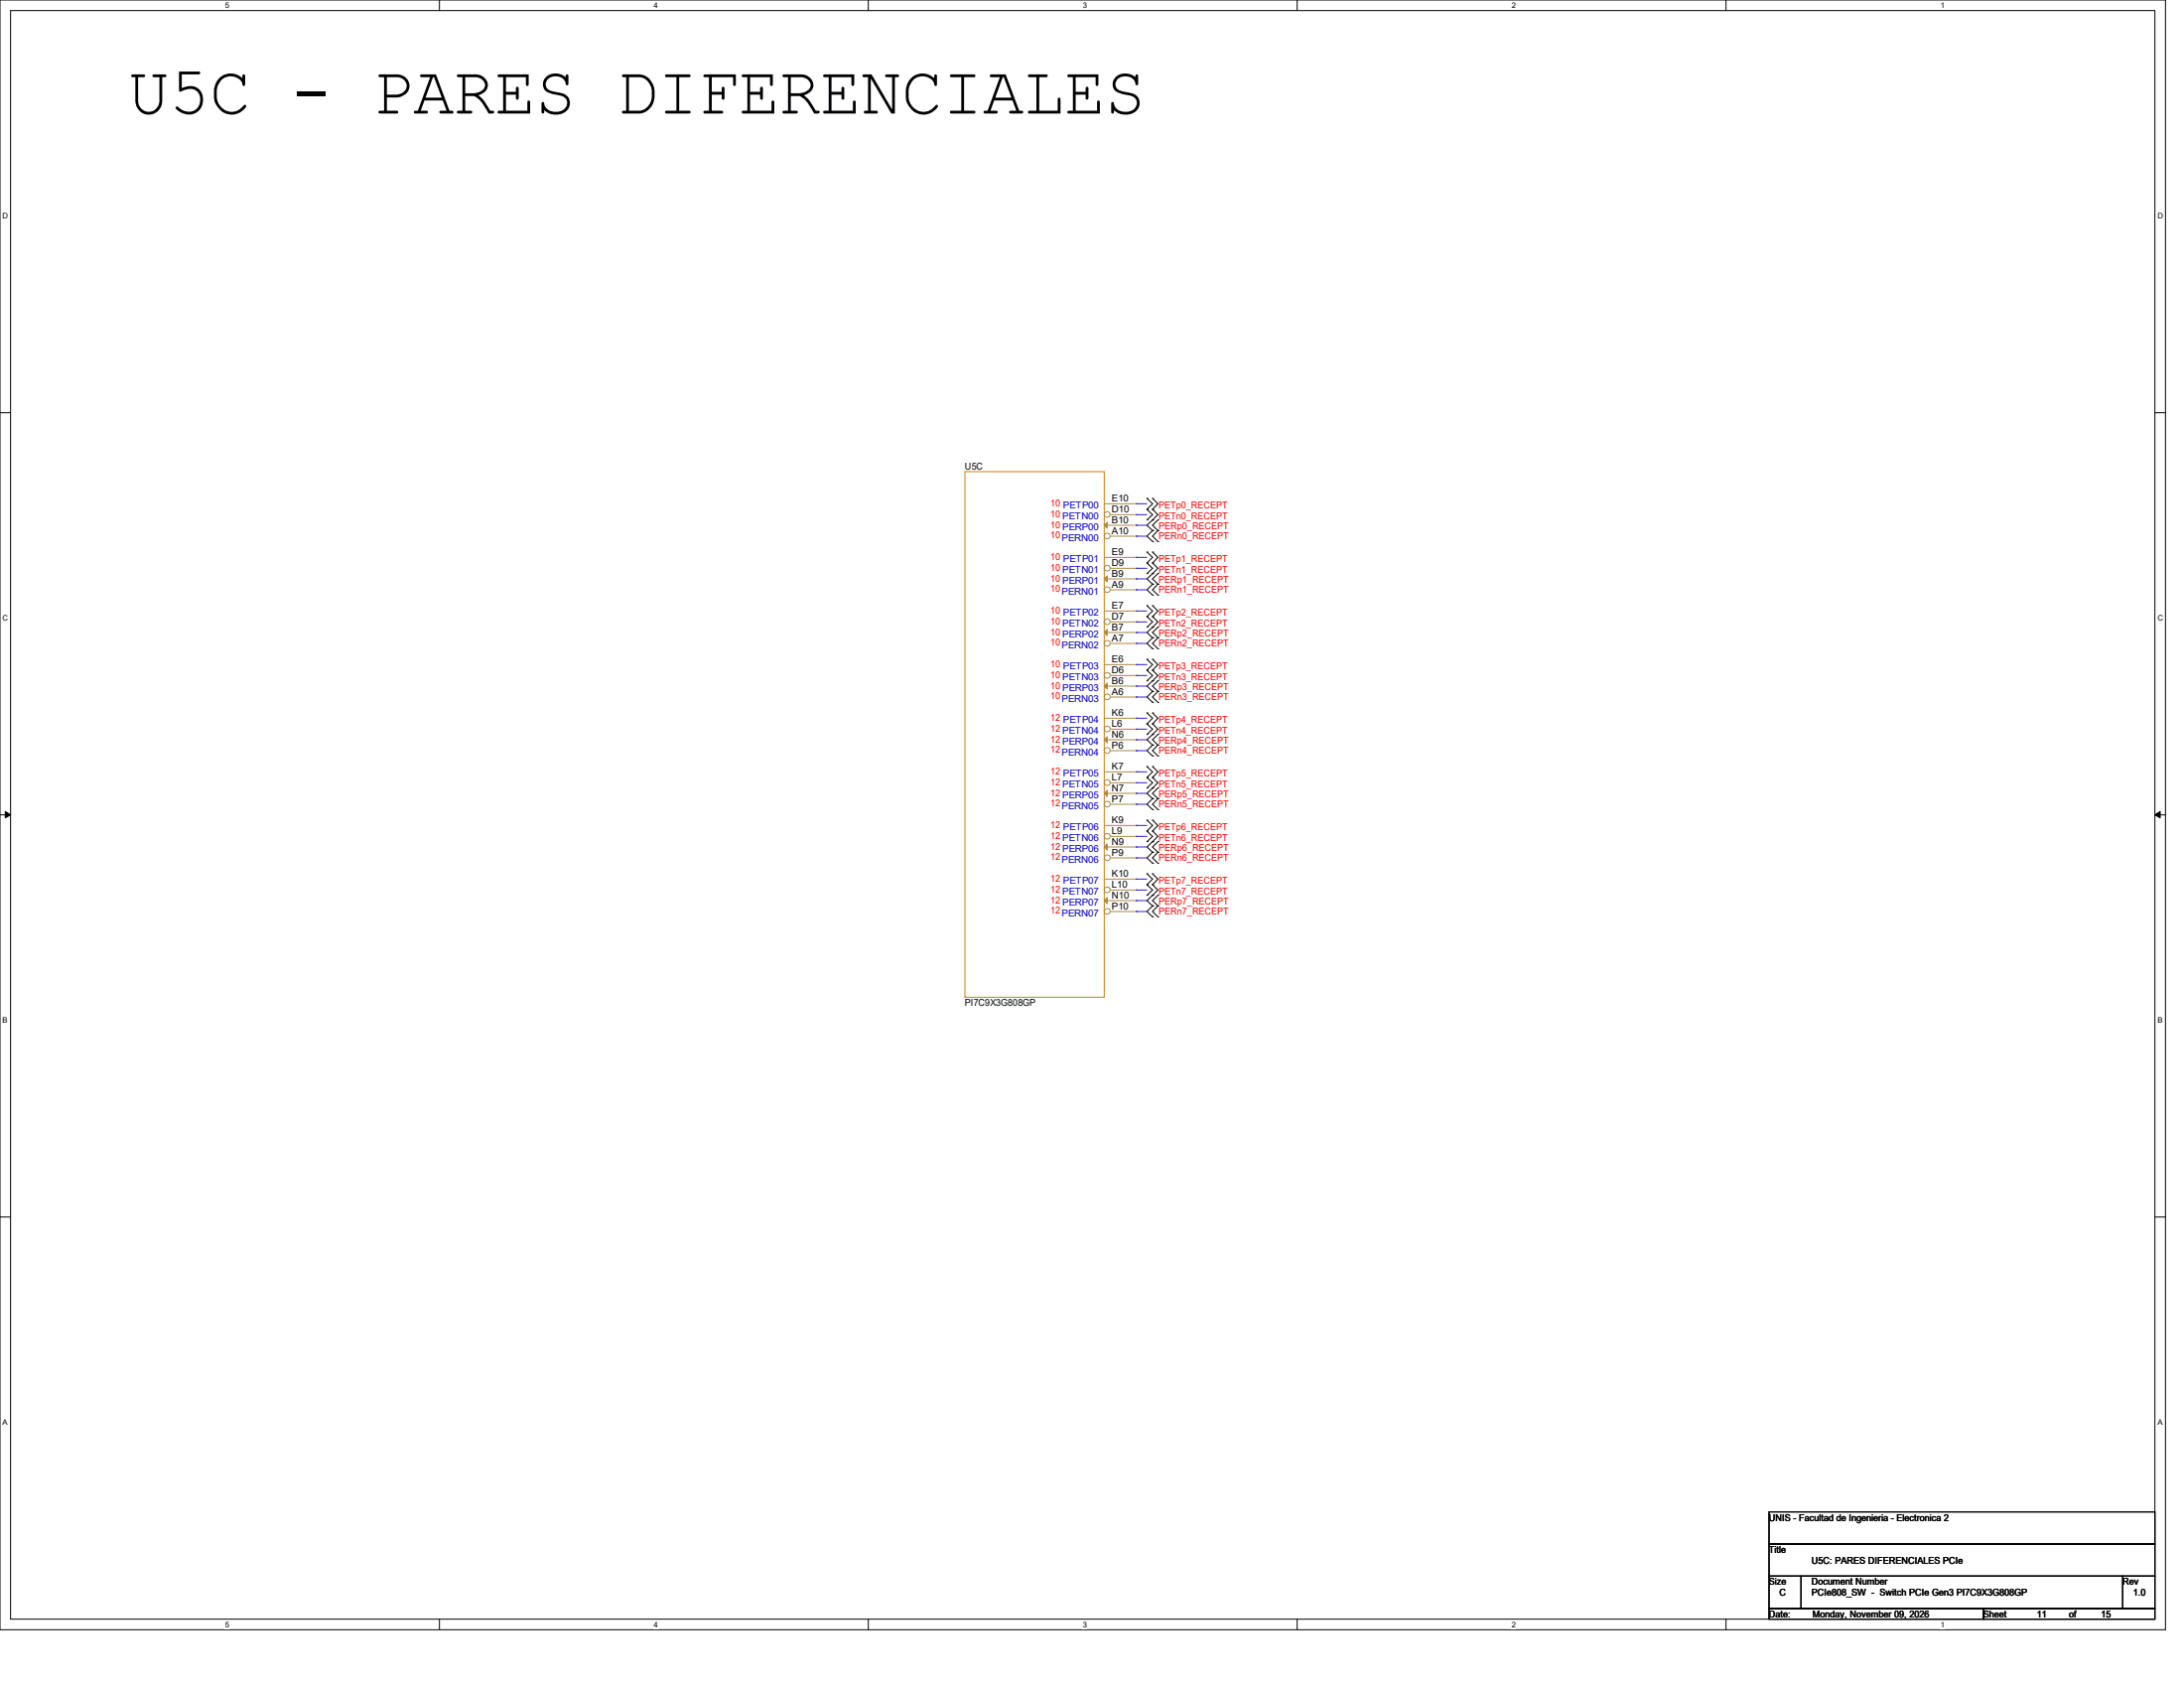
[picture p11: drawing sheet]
<svg xmlns="http://www.w3.org/2000/svg" width="279mm" height="216mm" viewBox="0 0 279 216" stroke-linecap="round" stroke-linejoin="round" font-family="sans-serif">
<path d="M0 0h277v208.4h-277zM1.4 1.4h274.3v205.7h-274.3z" fill="none" stroke="#000" stroke-width=".13"/>
<g fill="#fff">
<path d="M28.8 .1h.5v1.1h-.5z"/>
<path d="M28.8 207.2h.5v1.1h-.5z"/>
</g>
<path d="M56.2 0v1.4M56.2 207.1v1.3" fill="none" stroke="#000" stroke-width=".13"/>
<g fill="#fff">
<path d="M83.7 .1h.5v1.1h-.5z"/>
<path d="M83.7 207.2h.5v1.1h-.5z"/>
</g>
<path d="M111.1 0v1.4M111.1 207.1v1.3" fill="none" stroke="#000" stroke-width=".13"/>
<g fill="#fff">
<path d="M138.5 .1h.6v1.1h-.6z"/>
<path d="M138.5 207.2h.6v1.1h-.6z"/>
</g>
<path d="M165.9 0v1.4M165.9 207.1v1.3" fill="none" stroke="#000" stroke-width=".13"/>
<g fill="#fff">
<path d="M193.4 .1h.5v1.1h-.5z"/>
<path d="M193.4 207.2h.5v1.1h-.5z"/>
</g>
<path d="M220.8 0v1.4M220.8 207.1v1.3" fill="none" stroke="#000" stroke-width=".13"/>
<g fill="#fff">
<path d="M248.2 .1h.6v1.1h-.6z"/>
<path d="M248.2 207.2h.6v1.1h-.6z"/>
<path d="M.3 27.1h.8v1.1h-.8z"/>
<path d="M276 27.1h.7v1.1h-.7z"/>
<path d="M.3 78.5h.8v1.1h-.8z"/>
<path d="M276 78.5h.7v1.1h-.7z"/>
</g>
<path d="M0 52.8h1.4M275.7 52.8h1.3" fill="none" stroke="#000" stroke-width=".13"/>
<g fill="#fff">
<path d="M.3 129.9h.7v1.1h-.7z"/>
<path d="M276 129.9h.6v1.1h-.6z"/>
</g>
<path d="M0 104.2h1.4M275.7 104.2h1.3" fill="none" stroke="#000" stroke-width=".13"/>
<path d="M.7 103.8l.7 .4-.7 .4zM275.7 104.2l.7-.4v.8z" fill="#000" stroke="#000" stroke-width=".13"/>
<g fill="#fff">
<path d="M.3 181.4h.7v1.1h-.7z"/>
<path d="M276 181.4h.6v1.1h-.6z"/>
</g>
<g fill="none" stroke="#000" stroke-width=".13">
<path d="M146.7 63.8h.1M146.7 65.2h.1M146.7 66.5h.1M146.7 70.6h.1M146.7 72h.1M146.7 73.4h.1M146.7 77.5h.1M146.7 78.9h.1M146.7 63.8l.7 .6-.7 .8M146.7 65.2l.7 .6-.7 .7M146.7 70.6l.7 .7-.7 .7M146.7 72l.7 .7-.7 .7"/>
<path d="M146.7 77.5l.7 .6-.7 .8M146.7 78.9l.7 .6-.7 .7M147.4 63.8h.1M147.4 65.2h.1M147.4 66.5h.1M147.4 67.9h.1M147.4 69.3h.1M147.4 70.6h.1M147.4 72h.1M147.4 73.4h.1M147.4 74.7h.1M147.4 76.1h.1"/>
<path d="M147.4 77.5h.1M147.4 78.9h.1M147.4 63.8l.7 .6-.7 .8M147.4 65.2l.7 .6-.7 .7M147.4 66.5l-.7 .7 .7 .7M147.4 67.9l-.7 .7 .7 .7M147.4 70.6l.7 .7-.7 .7M147.4 72l.7 .7-.7 .7M147.4 73.4l-.7 .6 .7 .7M147.4 74.7l-.7 .7 .7 .7M147.4 77.5l.7 .6-.7 .8M147.4 78.9l.7 .6-.7 .7"/>
<path d="M148.1 67.9h.1M148.1 66.5h.1M148.1 69.3h.1M148.1 74.7h.1M148.1 73.4h.1M148.1 76.1h.1M148.1 66.5l-.7 .7 .7 .7M148.1 67.9l-.7 .7 .7 .7M148.1 73.4l-.7 .6 .7 .7M148.1 74.7l-.7 .7 .7 .7M146.7 80.2h.1M146.7 84.3h.1"/>
<path d="M146.7 85.7h.1M146.7 87.1h.1M146.7 91.2h.1M146.7 92.6h.1M146.7 93.9h.1M146.7 98h.1M146.7 99.4h.1M146.7 84.3l.7 .7-.7 .7M146.7 85.7l.7 .7-.7 .7M146.7 91.2l.7 .7-.7 .7M146.7 92.6l.7 .7-.7 .6M146.7 98l.7 .7-.7 .7"/>
<path d="M146.7 99.4l.7 .7-.7 .7M147.4 80.2h.1M147.4 81.6h.1M147.4 83h.1M147.4 84.3h.1M147.4 85.7h.1M147.4 87.1h.1M147.4 88.4h.1M147.4 89.8h.1M147.4 91.2h.1M147.4 92.6h.1M147.4 93.9h.1"/>
<path d="M147.4 95.3h.1M147.4 96.7h.1M147.4 98h.1M147.4 99.4h.1M147.4 80.2l-.7 .7 .7 .7M147.4 81.6l-.7 .7 .7 .7M147.4 84.3l.7 .7-.7 .7M147.4 85.7l.7 .7-.7 .7M147.4 87.1l-.7 .7 .7 .6M147.4 88.4l-.7 .8 .7 .6M147.4 91.2l.7 .7-.7 .7M147.4 92.6l.7 .7-.7 .6"/>
<path d="M147.4 93.9l-.7 .7 .7 .7M147.4 95.3l-.7 .7 .7 .7M147.4 98l.7 .7-.7 .7M147.4 99.4l.7 .7-.7 .7M148.1 81.6h.1M148.1 80.2h.1M148.1 83h.1M148.1 88.4h.1M148.1 87.1h.1M148.1 89.8h.1M148.1 95.3h.1M148.1 93.9h.1"/>
<path d="M148.1 96.7h.1M148.1 80.2l-.7 .7 .7 .7M148.1 81.6l-.7 .7 .7 .7M148.1 87.1l-.7 .7 .7 .6M148.1 88.4l-.7 .8 .7 .6M148.1 93.9l-.7 .7 .7 .7M148.1 95.3l-.7 .7 .7 .7M146.7 100.8h.1M146.7 104.9h.1M146.7 106.3h.1M146.7 107.7h.1M146.7 111.8h.1"/>
<path d="M146.7 113.2h.1M146.7 114.5h.1M146.7 104.9l.7 .7-.7 .7M146.7 106.3l.7 .7-.7 .7M146.7 111.8l.7 .6-.7 .8M146.7 113.2l.7 .6-.7 .7M147.4 100.8h.1M147.4 102.2h.1M147.4 103.5h.1M147.4 104.9h.1M147.4 106.3h.1M147.4 107.7h.1"/>
<path d="M147.4 109h.1M147.4 110.4h.1M147.4 111.8h.1M147.4 113.2h.1M147.4 114.5h.1M147.4 115.9h.1M147.4 117.3h.1M147.4 100.8l-.7 .7 .7 .7M147.4 102.2l-.7 .7 .7 .6M147.4 104.9l.7 .7-.7 .7M147.4 106.3l.7 .7-.7 .7M147.4 107.7l-.7 .6 .7 .7"/>
<path d="M147.4 109l-.7 .7 .7 .7M147.4 111.8l.7 .6-.7 .8M147.4 113.2l.7 .6-.7 .7M147.4 114.5l-.7 .7 .7 .7M147.4 115.9l-.7 .7 .7 .7M148.1 102.2h.1M148.1 100.8h.1M148.1 103.5h.1M148.1 109h.1M148.1 107.7h.1M148.1 110.4h.1M148.1 115.9h.1"/>
<path d="M148.1 114.5h.1M148.1 117.3h.1M148.1 100.8l-.7 .7 .7 .7M148.1 102.2l-.7 .7 .7 .6M148.1 107.7l-.7 .6 .7 .7M148.1 109l-.7 .7 .7 .7M148.1 114.5l-.7 .7 .7 .7M148.1 115.9l-.7 .7 .7 .7M0 155.7h1.4M275.7 155.7h1.3M226.3 193.4h49.4v4.1h-49.4zM226.3 197.5h49.4v4.1h-49.4z"/>
<path d="M226.3 201.6h4.1v4.1h-4.1zM226.3 205.7h27.4v1.4h-27.4zM230.4 201.6h41.2v4.1h-41.2zM253.7 205.7h22v1.4h-22zM271.6 201.6h4.1v4.1h-4.1z"/>
</g>
<path d="M123.4 60.3h17.9v67.3h-17.9z" fill="none" stroke="#cc8006" stroke-width=".13"/>
<path d="M141.3 112.4h4.1M145.4 112.4h.1" fill="none" stroke="#a84" stroke-width=".13"/>
<circle cx="141.7" cy="113.8" r=".37" fill="#fff" stroke="#a84" stroke-width=".13"/>
<path d="M141.3 105.6h4.1M142.1 113.8h3.3M145.4 113.8h.1M145.4 105.6h.1" fill="none" stroke="#a84" stroke-width=".13"/>
<circle cx="141.7" cy="107" r=".37" fill="#fff" stroke="#a84" stroke-width=".13"/>
<path d="M141.3 98.7h4.1M145.4 98.7h.1M142.1 107h3.3M145.4 107h.1" fill="none" stroke="#a84" stroke-width=".13"/>
<circle cx="141.7" cy="100.1" r=".37" fill="#fff" stroke="#a84" stroke-width=".13"/>
<path d="M141.3 91.9h4.1M145.4 91.9h.1M142.1 100.1h3.3M145.4 100.1h.1" fill="none" stroke="#a84" stroke-width=".13"/>
<circle cx="141.7" cy="93.2" r=".37" fill="#fff" stroke="#a84" stroke-width=".13"/>
<path d="M141.3 85h4.1M142.1 93.3h3.3M145.4 93.3h.1M145.4 85h.1" fill="none" stroke="#a84" stroke-width=".13"/>
<circle cx="141.7" cy="86.4" r=".37" fill="#fff" stroke="#a84" stroke-width=".13"/>
<path d="M141.3 78.1h4.1M145.4 78.1h.1M142.1 86.4h3.3M145.4 86.4h.1" fill="none" stroke="#a84" stroke-width=".13"/>
<circle cx="141.7" cy="79.5" r=".37" fill="#fff" stroke="#a84" stroke-width=".13"/>
<path d="M141.3 71.3h4.1M142.1 79.5h3.3M145.4 79.5h.1M145.4 71.3h.1" fill="none" stroke="#a84" stroke-width=".13"/>
<circle cx="141.7" cy="72.7" r=".37" fill="#fff" stroke="#a84" stroke-width=".13"/>
<path d="M141.3 64.4h4.1M142.1 72.7h3.3M145.4 72.7h.1M145.4 64.4h.1" fill="none" stroke="#a84" stroke-width=".13"/>
<circle cx="141.7" cy="65.8" r=".37" fill="#fff" stroke="#a84" stroke-width=".13"/>
<path d="M142.1 65.8h3.3M145.4 65.8h.1" fill="none" stroke="#a84" stroke-width=".13"/>
<circle cx="141.7" cy="116.6" r=".37" fill="#fff" stroke="#a84" stroke-width=".13"/>
<path d="M141.3 108.3h4.1M142.1 116.6h3.3M145.4 116.6h.1M145.4 108.3h.1" fill="none" stroke="#a84" stroke-width=".13"/>
<path d="M141.6 107.9v.8l-.3-.4z" fill="#a84" stroke="#a84" stroke-width=".13"/>
<circle cx="141.7" cy="109.7" r=".37" fill="#fff" stroke="#a84" stroke-width=".13"/>
<path d="M141.3 101.5h4.1M142.1 109.7h3.3M145.4 109.7h.1M145.4 101.5h.1" fill="none" stroke="#a84" stroke-width=".13"/>
<path d="M141.3 101.5l.3-.4v.8z" fill="#a84" stroke="#a84" stroke-width=".13"/>
<circle cx="141.7" cy="102.8" r=".37" fill="#fff" stroke="#a84" stroke-width=".13"/>
<path d="M141.3 94.6h4.1M145.4 94.6h.1M142.1 102.9h3.3M145.4 102.9h.1" fill="none" stroke="#a84" stroke-width=".13"/>
<path d="M141.3 94.6l.3-.4v.8z" fill="#a84" stroke="#a84" stroke-width=".13"/>
<circle cx="141.7" cy="96" r=".37" fill="#fff" stroke="#a84" stroke-width=".13"/>
<path d="M141.3 87.8h4.1M142.1 96h3.3M145.4 96h.1M145.4 87.8h.1" fill="none" stroke="#a84" stroke-width=".13"/>
<path d="M141.3 87.8l.3-.4v.7z" fill="#a84" stroke="#a84" stroke-width=".13"/>
<circle cx="141.7" cy="89.1" r=".37" fill="#fff" stroke="#a84" stroke-width=".13"/>
<path d="M141.3 80.9h4.1M142.1 89.2h3.3M145.4 89.2h.1M145.4 80.9h.1" fill="none" stroke="#a84" stroke-width=".13"/>
<path d="M141.6 80.5v.8l-.3-.4z" fill="#a84" stroke="#a84" stroke-width=".13"/>
<circle cx="141.7" cy="82.3" r=".37" fill="#fff" stroke="#a84" stroke-width=".13"/>
<path d="M141.3 74h4.1M145.4 74h.1M142.1 82.3h3.3M145.4 82.3h.1" fill="none" stroke="#a84" stroke-width=".13"/>
<path d="M141.3 74l.3-.3v.7z" fill="#a84" stroke="#a84" stroke-width=".13"/>
<circle cx="141.7" cy="75.4" r=".37" fill="#fff" stroke="#a84" stroke-width=".13"/>
<path d="M141.3 67.2h4.1M142.1 75.4h3.3M145.4 75.4h.1M145.4 67.2h.1" fill="none" stroke="#a84" stroke-width=".13"/>
<path d="M141.6 66.8v.8l-.3-.4z" fill="#a84" stroke="#a84" stroke-width=".13"/>
<circle cx="141.7" cy="68.6" r=".37" fill="#fff" stroke="#a84" stroke-width=".13"/>
<path d="M142.1 68.6h3.3M145.4 68.6h.1M141.3 115.2h4.1M145.4 115.2h.1" fill="none" stroke="#a84" stroke-width=".13"/>
<path d="M141.3 115.2l.3-.4v.8z" fill="#a84" stroke="#a84" stroke-width=".13"/>
<g fill="none" stroke="#4200ff" stroke-width=".13">
<path d="M145.4 64.4h.1M145.4 65.8h.1M145.4 67.2h.1M145.4 68.6h.1M145.4 71.3h.1M145.4 72.7h.1M145.4 74h.1M145.4 75.4h.1M145.4 78.1h.1M145.4 79.5h.1M145.4 64.4h1.3M145.4 65.8h1.3"/>
<path d="M145.4 67.2h1.3M145.4 68.6h1.3M145.4 71.3h1.3M145.4 72.7h1.3M145.4 74h1.3M145.4 75.4h1.3M145.4 78.1h1.3M145.4 79.5h1.3M145.4 80.9h.1M145.4 82.3h.1M145.4 85h.1M145.4 86.4h.1"/>
<path d="M145.4 87.8h.1M145.4 89.2h.1M145.4 91.9h.1M145.4 93.3h.1M145.4 94.6h.1M145.4 96h.1M145.4 98.7h.1M145.4 80.9h1.3M145.4 82.3h1.3M145.4 85h1.3M145.4 86.4h1.3M145.4 87.8h1.3"/>
<path d="M145.4 89.2h1.3M145.4 91.9h1.3M145.4 93.3h1.3M145.4 94.6h1.3M145.4 96h1.3M145.4 98.7h1.3M145.4 100.1h.1M145.4 101.5h.1M145.4 102.9h.1M145.4 105.6h.1M145.4 107h.1M145.4 108.3h.1"/>
<path d="M145.4 109.7h.1M145.4 112.4h.1M145.4 113.8h.1M145.4 115.2h.1M145.4 116.6h.1M145.4 100.1h1.3M145.4 101.5h1.3M145.4 102.9h1.3M145.4 105.6h1.3M145.4 107h1.3M145.4 108.3h1.3M145.4 109.7h1.3"/>
<path d="M145.4 112.4h1.3M145.4 113.8h1.3M145.4 115.2h1.3M145.4 116.6h1.3"/>
</g>
<text font-size="8.8" x="16.4" y="14.5">U5C - PARES DIFERENCIALES</text>
<g font-size="1.2">
<text x="123.4" y="60.1">U5C</text>
<text x="142.2" y="64.1">E10</text>
<text x="142.2" y="65.5">D10</text>
<text x="142.2" y="71">E9</text>
<text x="142.2" y="66.9">B10</text>
<text x="142.2" y="68.3">A10</text>
<text x="142.2" y="77.9">E7</text>
<text x="142.2" y="72.4">D9</text>
<text x="142.2" y="73.7">B9</text>
<text x="142.2" y="75.1">A9</text>
<text x="142.2" y="79.2">D7</text>
<text x="142.2" y="80.6">B7</text>
<text x="142.2" y="82">A7</text>
<text x="142.2" y="84.7">E6</text>
<text x="142.2" y="86.1">D6</text>
<text x="142.2" y="87.5">B6</text>
<text x="142.2" y="88.9">A6</text>
<text x="142.2" y="91.6">K6</text>
<text x="142.2" y="93">L6</text>
<text x="142.2" y="94.3">N6</text>
<text x="142.2" y="95.7">P6</text>
<text x="142.2" y="98.4">K7</text>
<text x="142.2" y="99.8">L7</text>
<text x="142.2" y="101.2">N7</text>
<text x="142.2" y="105.3">K9</text>
<text x="142.2" y="106.7">L9</text>
<text x="142.2" y="102.6">P7</text>
<text x="142.2" y="112.1">K10</text>
<text x="142.2" y="113.5">L10</text>
<text x="142.2" y="108">N9</text>
<text x="142.2" y="109.4">P9</text>
<text x="142.2" y="116.3">P10</text>
<text x="142.2" y="114.9">N10</text>
<text x="123.4" y="128.7">PI7C9X3G808GP</text>
<text x="226.3" y="194.5">UNIS - Facultad de Ingenieria - Electronica 2</text>
<text x="226.3" y="198.6">Title</text>
<text x="226.3" y="202.7">Size</text>
<text x="231.8" y="200">U5C: PARES DIFERENCIALES PCIe</text>
<text x="231.8" y="202.7">Document Number</text>
<text x="271.6" y="202.7">Rev</text>
<text x="226.3" y="206.9">Date:</text>
<text x="227.7" y="204.1">C</text>
<text x="231.8" y="204.1">PCIe808_SW - Switch PCIe Gen3 PI7C9X3G808GP</text>
<text x="231.9" y="206.9">Monday, November 09, 2026</text>
<text x="253.7" y="206.9">Sheet</text>
<text x="260.6" y="206.9">11</text>
<text x="264.7" y="206.9">of</text>
<text x="268.8" y="206.9">15</text>
<text x="272.9" y="204.1">1.0</text>
</g>
<g font-size="1.2" fill="#f00">
<text x="134.4" y="64.8">10 PETP00</text>
<text x="148.2" y="65">PETp0_RECEPT</text>
<text x="134.4" y="66.1">10 PETN00</text>
<text x="134.4" y="67.5">10 PERP00</text>
<text x="134.4" y="68.9">10PERN00</text>
<text x="134.4" y="71.6">10 PETP01</text>
<text x="148.2" y="66.4">PETn0_RECEPT</text>
<text x="148.2" y="67.6">PERp0_RECEPT</text>
<text x="148.2" y="69">PERn0_RECEPT</text>
<text x="148.2" y="71.9">PETp1_RECEPT</text>
<text x="134.4" y="73">10 PETN01</text>
<text x="134.4" y="74.4">10 PERP01</text>
<text x="134.4" y="75.7">10PERN01</text>
<text x="148.2" y="73.3">PETn1_RECEPT</text>
<text x="148.2" y="74.5">PERp1_RECEPT</text>
<text x="148.2" y="75.9">PERn1_RECEPT</text>
<text x="134.4" y="78.5">10 PETP02</text>
<text x="134.4" y="79.8">10 PETN02</text>
<text x="134.4" y="81.2">10 PERP02</text>
<text x="134.4" y="82.6">10PERN02</text>
<text x="148.2" y="78.7">PETp2_RECEPT</text>
<text x="148.2" y="80.1">PETn2_RECEPT</text>
<text x="148.2" y="81.4">PERp2_RECEPT</text>
<text x="148.2" y="82.7">PERn2_RECEPT</text>
<text x="134.4" y="85.3">10 PETP03</text>
<text x="134.4" y="86.7">10 PETN03</text>
<text x="134.4" y="88.1">10 PERP03</text>
<text x="134.4" y="89.4">10PERN03</text>
<text x="148.2" y="85.6">PETp3_RECEPT</text>
<text x="148.2" y="87">PETn3_RECEPT</text>
<text x="148.2" y="88.2">PERp3_RECEPT</text>
<text x="148.2" y="89.6">PERn3_RECEPT</text>
<text x="134.4" y="92.2">12 PETP04</text>
<text x="134.4" y="93.6">12 PETN04</text>
<text x="134.4" y="95">12 PERP04</text>
<text x="148.2" y="92.5">PETp4_RECEPT</text>
<text x="148.2" y="93.9">PETn4_RECEPT</text>
<text x="148.2" y="95.1">PERp4_RECEPT</text>
<text x="134.4" y="96.3">12PERN04</text>
<text x="134.4" y="99.1">12 PETP05</text>
<text x="134.4" y="100.4">12 PETN05</text>
<text x="134.4" y="101.8">12 PERP05</text>
<text x="148.2" y="96.4">PERn4_RECEPT</text>
<text x="148.2" y="99.3">PETp5_RECEPT</text>
<text x="148.2" y="100.7">PETn5_RECEPT</text>
<text x="148.2" y="101.9">PERp5_RECEPT</text>
<text x="134.4" y="103.2">12PERN05</text>
<text x="134.4" y="105.9">12 PETP06</text>
<text x="134.4" y="107.3">12 PETN06</text>
<text x="148.2" y="103.3">PERn5_RECEPT</text>
<text x="148.2" y="106.2">PETp6_RECEPT</text>
<text x="148.2" y="107.6">PETn6_RECEPT</text>
<text x="134.4" y="108.7">12 PERP06</text>
<text x="134.4" y="110">12PERN06</text>
<text x="134.4" y="112.8">12 PETP07</text>
<text x="148.2" y="108.8">PERp6_RECEPT</text>
<text x="148.2" y="110.2">PERn6_RECEPT</text>
<text x="148.2" y="113">PETp7_RECEPT</text>
<text x="134.4" y="114.1">12 PETN07</text>
<text x="134.4" y="115.5">12 PERP07</text>
<text x="134.4" y="116.9">12PERN07</text>
<text x="148.2" y="114.4">PETn7_RECEPT</text>
<text x="148.2" y="115.7">PERp7_RECEPT</text>
<text x="148.2" y="117">PERn7_RECEPT</text>
</g>
<g font-size="1">
<text x="28.8" y="1">5</text>
<text x="83.7" y="1">4</text>
<text x="138.5" y="1">3</text>
<text x="193.4" y="1">2</text>
<text x="248.2" y="1">1</text>
<text x=".3" y="27.9">D</text>
<text x="276" y="27.9">D</text>
<text x=".3" y="79.4">C</text>
<text x="276" y="79.4">C</text>
<text x=".3" y="130.8">B</text>
<text x="276" y="130.8">B</text>
<text x=".3" y="182.2">A</text>
<text x="276" y="182.2">A</text>
<text x="28.8" y="208.1">5</text>
<text x="83.7" y="208.1">4</text>
<text x="138.5" y="208.1">3</text>
<text x="193.4" y="208.1">2</text>
<text x="248.2" y="208.1">1</text>
</g>
</svg>
